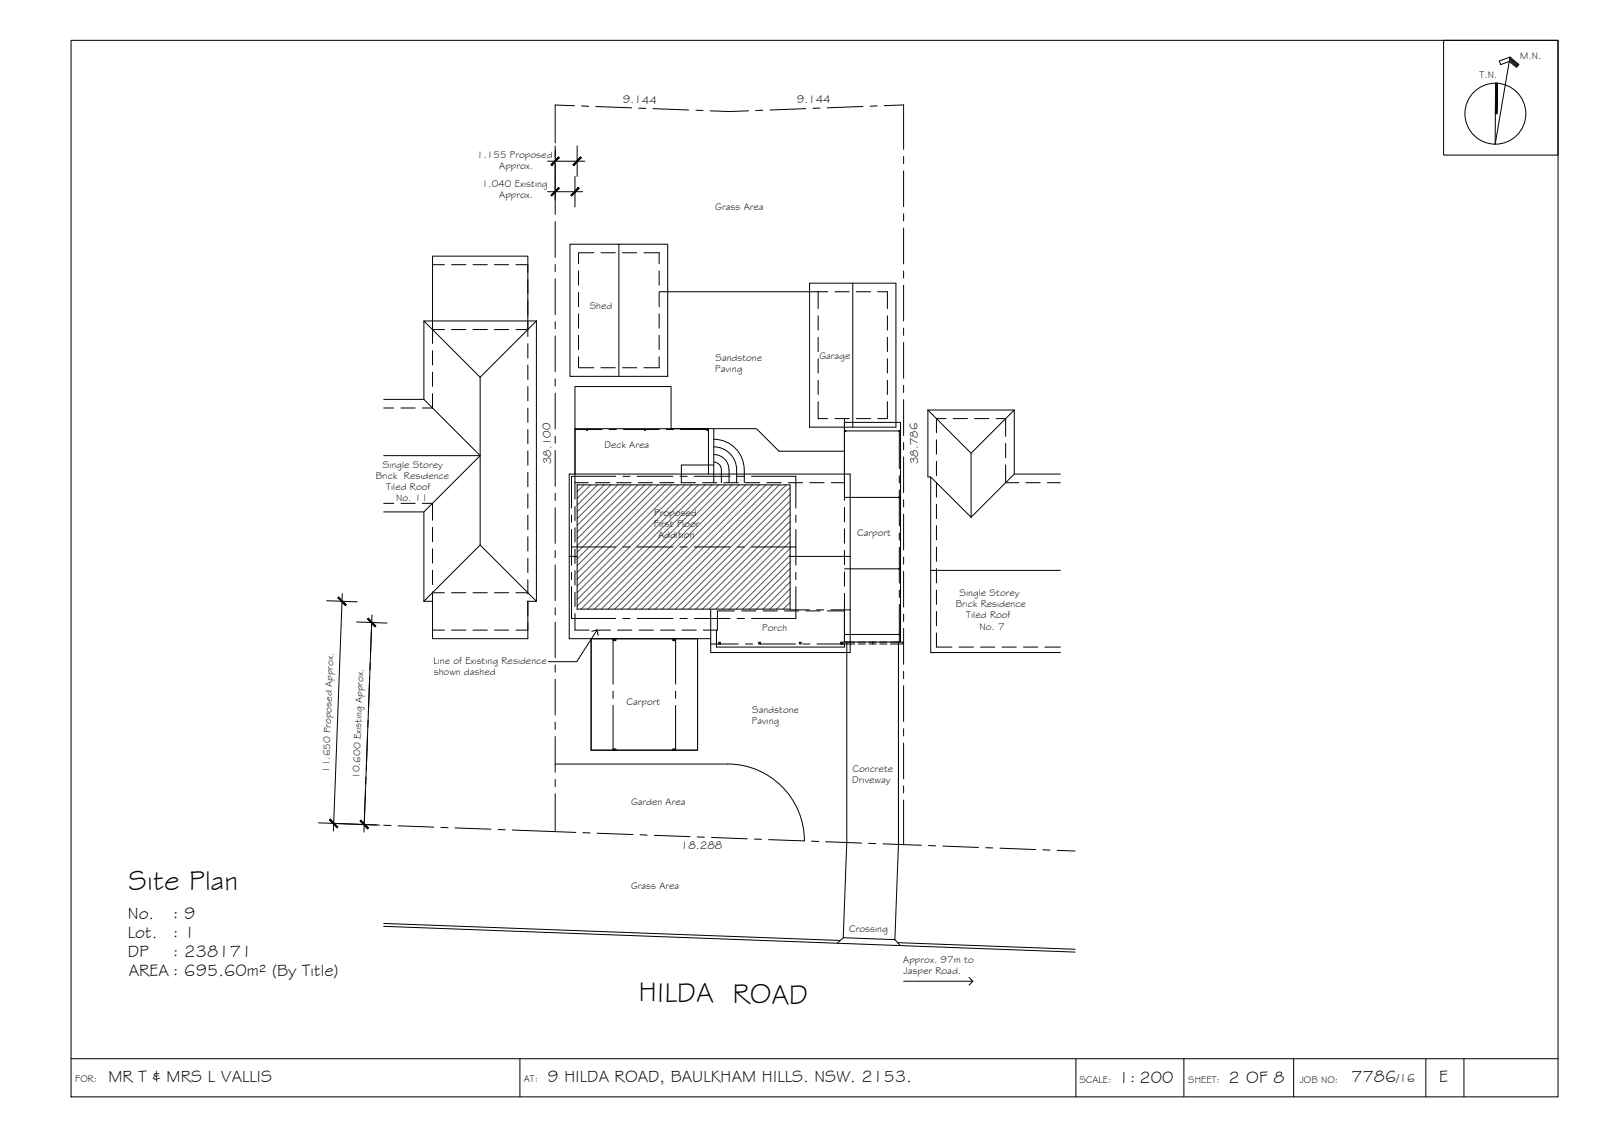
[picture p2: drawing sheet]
<svg xmlns="http://www.w3.org/2000/svg" width="420mm" height="297mm" viewBox="0 0 420 297" stroke-linecap="round" stroke-linejoin="round" font-family="sans-serif">
<!-- layer: EXISTING -->
<g fill="none" stroke="#000" stroke-width=".26">
<path d="M113.4 75v3.8M116.6 69.4h-3.2v3.8M118.4 69.4h3.8M124 69.4h3.8M129.7 69.4h3.7M135.3 69.4h3.1v2M138.4 73.2v3.8M138.4 78.9v3.7M151.7 71v3.8M151.7 76.7v3.7M155.8 66.3h-4.1v2.8M157.6 66.3h3.8"/>
<path d="M163.2 66.3h3.8M168.9 66.3h4v2.8M172.9 71v3.8M172.9 76.7v3.7M172.9 76.5h44.2M214.6 76.5v4.4M219 76.5h3.7M224.6 76.5h3.7M230.2 76.5h2.5v4.4M113.4 86.4h3.2M113.4 80.7v3.7M113.4 86.3v3.8"/>
<path d="M113.4 91.9v3.8M113.4 97.6v3.7M118.4 86.4h3.8M124 86.4h3.8M129.7 86.4h3.7M135.3 86.4h3.1M138.4 84.5v3.7M138.4 90.1v3.8M138.4 95.7v3.8M151.7 93.5v2.9h4.1M151.7 82.3v3.7M151.7 87.9v3.7"/>
<path d="M157.6 96.4h3.8M163.2 96.4h3.8M172.9 93.5v2.9h-4M172.9 82.3v3.7M172.9 87.9v3.7M214.6 82.8v3.7M214.6 88.4v3.8M214.6 94.1v3.7M214.6 99.7v3.7M232.7 82.8v3.7M232.7 88.4v3.8M232.7 94.1v3.7"/>
<path d="M232.7 99.7v3.7M100.6 107h2.7M105.2 107h3.7M113.4 103.2v3.8h-2.6M138.4 101.4v3.7M138.4 107v3.7M138.4 112.6v3.8M138.4 118.2v3.8M150.8 112.6h7.1M153.8 112.6h.3v.2h-.3zM159.8 112.6h1.8M163.5 112.6h9.4"/>
<path d="M169 112.6h.3v.2h-.3zM174.8 112.6h1.8M178.5 112.6h7.1M185.4 112.6h.2v.2h-.2zM187.2 119.2a4 4 0 0 1 4 4v3.3M187.2 117.2a6 6 0 0 1 6 6v3.3M187.2 115.2a8 8 0 0 1 8 8v3.3M187.2 112.4h11.2l5.9 5.9h17.2M214.6 105.3v4.4h2.5M219 109.7h3.7M221.5 109.7v21.5M221.5 113h14.4v9.8"/>
<path d="M224.6 109.7h3.7M232.7 105.3v4.4h-2.5M245.6 115.3v3.8M248.1 109.7h-2.5v3.7M250 109.7h3.7M255.6 109.7h3.8M261.2 109.7h2.5v4.7M263.7 116.3v3.7M100.6 132h2.7M105.2 132h3.7M110.8 132h2.6v4.4M113.4 138.3v3.7"/>
<path d="M138.4 123.9v3.7M138.4 129.5v3.7M138.4 135.1v3.8M150.8 126.5v-25.2h25.2v11.1h11.2v14.1M150.8 126.5v4.4M150.8 132.8v3.7M150.8 138.4v3.7M150.8 126.5h3.5M156.1 126.5h3.8M161.8 126.5h3.7M167.4 126.5h3.7M173 126.5h3.8"/>
<path d="M178.6 126.5h3.8M184.3 126.5h3.7M187.2 121.2a2 2 0 0 1 2 2v3.3M187.2 121.9h-8.5v4.6M189.9 126.5h3.7M195.5 126.5h3.8M201.1 126.5h3.8M206.8 126.5h3.7M212.4 126.5h3.7M218 126.5h3.5M221.5 133v3.8M221.5 138.7v3.7"/>
<path d="M221.5 130.4h14.4M235.9 124.7v1.9M235.9 128.5v9.4M235.9 139.7v1.9M245.6 120.9v3.8M245.6 126.6v3.7M245.6 132.2v3.7M245.6 137.8v3.8M263.7 121.9v4.6h3.5M269.1 126.5h3.7M274.7 126.5h3.4M113.4 155.4h3.2"/>
<path d="M113.4 143.9v3.7M113.4 149.5v3.8M113.4 155.1v3.8M118.4 155.4h3.8M124 155.4h3.8M129.7 155.4h3.7M135.3 155.4h3.1M138.4 140.7v3.8M138.4 146.4v3.7M138.4 152v3.7M138.4 157.6v3.8M150.8 144v3.7"/>
<path d="M150.8 149.6v3.8M150.8 155.3v3.7M221.5 144.3v3.7M221.5 149.9v3.8M221.5 155.5v12.8M221.5 149.1h14.4M235.9 143.5v9.4M235.9 154.7v1.9M235.9 158.5v9.8M245.6 143.4v3.8M245.6 149.1v3.7M245.6 154.7v3.7"/>
<path d="M113.4 160.8v4.4h3.2M118.4 165.2h3.8M124 165.2h3.8M129.7 165.2h3.7M138.4 163.2v2h-3.1M150.8 160.9v4.3h3.7M155 167.4h28v29.3h-28zM156.3 165.2h3.8M160.8 167.6v.4h.7v-.4h-.7v11.7M162 165.2h3.7M167.6 165.2h3.8M173.2 165.2h3.8"/>
<path d="M177.2 167.6v.4h-.7v-.4h.7v11.7M178.8 165.2h3.8M186.4 168.8h7.2M187.9 165.2v4.4h33.6v-.8M188.5 168.4h.4v.4h-.4zM192.6 160.2h-4.4v5h-3.7M194.5 160.2h3.8M195.5 168.8h1.9M199 168.4h.4v.4h-.4zM199.2 168.8h9.4M200.1 160.2h3.8M205.7 160.2h3.8"/>
<path d="M209.7 168.4h.4v.4h-.4zM210.5 168.8h1.9M211.4 160.2h3.7M214.3 168.8h9.9M217 160.2h4.5M220.4 168.4h.5v.4h-.5zM221.5 166.3h14.4M222.1 168.3v52.6l-.9 24.9-1.6 1.5M224.2 168.3h-3.2v.5M225.1 168.8h1.9M225.1 168.3h1.9M227.9 168.8h1.9"/>
<path d="M227.9 168.3h1.9M228.9 168.3v.5M230.7 168.8h1.9M230.7 168.3h1.9M233.5 168.3h2.1M235.6 168.3h1.1v.5h-3.2M235.6 168.3v53.1l-.9 25M245.6 165.9v3.7h4.1M245.6 160.3v3.8M251.5 169.6h3.8M257.2 169.6h3.7M262.8 169.6h3.7"/>
<path d="M268.4 169.6h3.8M274 169.6h4.1M160.8 196.3h.7v.4h-.7zM160.8 181.2v1.9M160.8 184.9v11.8M177.2 184.9v11.8h-.7v-.4h.7M177.2 181.2v1.9M145.6 200.3h45.2a20.2 20.2 0 0 1 20.2 20.2M100.6 242.9l181.3 6.7M100.6 242.1l119.8 4.5M221.2 245.8l13.5 .6M234.7 246.4l1.4 1.5"/>
<path d="M235.4 247.1l46.5 1.8"/>
<circle cx="221.8" cy="113" r=".12"/>
<circle cx="235.9" cy="113" r=".12"/>
<circle cx="235.9" cy="130.4" r=".12"/>
<circle cx="235.9" cy="149.1" r=".12"/>
<circle cx="235.9" cy="166.3" r=".12"/>
</g>
<!-- layer: BORDER -->
<g fill="none" stroke="#000" stroke-width=".26">
<path d="M18.6 10.6h390v277h-390zM378.6 10.6h30v30.1h-30zM395.9 15.8l2 1.7M396 15.5l2 1.8M396 15.3l2.2 1.8M396 15l2.3 1.9-.6 .7-1.9-1.5-2.2 .8-.4-.9 2.8-1-3.9 22.8 .1-16M392.6 21.8v8M18.6 277.6h390M136.4 277.6v10M282.2 277.6v10M310.5 277.6v10M339.3 277.6v10"/>
<path d="M374 277.6v10M383.9 277.6v10"/>
<circle cx="392.2" cy="29.8" r="8"/>
</g>
<!-- layer: BOUNDARY -->
<g fill="none" stroke="#000" stroke-width=".26">
<path d="M145.6 39.3v1.9M150.7 27.7l-5.1-.2v10M152.5 27.8l1.9 .1M156.3 27.9l9.3 .4M167.5 28.4h1.9M171.3 28.5l9.3 .3M182.5 28.9l1.9 .1M186.3 29.1l5 .1 5-.1M200.1 28.9l-1.9 .1M211.3 28.5l-9.3 .3M215.1 28.3l-1.9 .1M226.3 27.9l-9.4 .4"/>
<path d="M230.1 27.8h-1.9M231.9 27.7l5.1-.2v11.7M145.6 43.1v9.4M145.6 54.3v1.9M145.6 58.1v9.4M237 41v1.9M237 44.8v9.4M237 56v1.9M237 59.8v9.4M145.6 69.4v1.8M145.6 73.1v9.4M237 71v1.9"/>
<path d="M237 74.8v9.4M145.6 84.3v1.9M145.6 88.1v9.4M145.6 99.3v1.9M237 86v1.9M237 89.8v9.4M145.6 103.1v9.4M145.6 114.4v1.8M145.6 118.1v9.4M237 101v1.9M237 104.8v9.4M237 116v1.9"/>
<path d="M237 119.8v9.4M145.6 129.3v1.9M145.6 133.1v9.4M237 131v1.9M237 134.8v9.4M145.6 144.3v1.9M145.6 148.1v9.4M145.6 159.3v1.9M237 146v1.9M237 149.8v9.4M97 177.5l-.4 9.4M97.1 173.8l-.1 1.8"/>
<path d="M97.5 163.2l-.3 8.7M145.6 163.1v9.4M145.6 174.3v1.9M145.6 178.1v9.4M237 161v1.9M237 164.8v9.4M237 176v1.9M237 179.8v9.4M96.4 192.5l-.3 9.4M96.5 188.8v1.8M145.6 189.3v1.9M145.6 193.1v9.4"/>
<path d="M237 191v1.9M237 194.8v9.4M87.5 215.9l11.3 .4M95.8 207.5l-.3 8.7M96 203.7l-.1 1.9M100.6 216.4h1.9M104.4 216.5l9.4 .3M115.6 216.9l1.9 .1M119.4 217.1l9.3 .3M130.6 217.5h1.9M134.4 217.6l11.2 .4M145.6 218l5.4 .2"/>
<path d="M145.6 204.3v1.9M145.6 208.1v9.9M152.9 218.3l1.9 .1M156.6 218.5l9.4 .3M167.9 218.9h1.8M171.6 219l9.4 .3M182.9 219.4l1.8 .1M186.6 219.6l9.4 .3M197.9 220h1.8M237 206v1.9M237 209.8v11.6M201.6 220.1l9.4 .4"/>
<path d="M212.8 220.5l1.9 .1M216.6 220.7l9.4 .3M227.8 221.1l1.9 .1M231.6 221.2l5.4 .2M237 221.4l4.7 .2M243.5 221.7l1.9 .1M247.3 221.8l9.4 .4M258.5 222.2l1.9 .1M262.3 222.4l9.3 .3M273.5 222.8l1.9 .1M277.3 222.9l4.6 .2"/>
</g>
<!-- layer: ROOFPLAN EXIST. -->
<g fill="none" stroke="#000" stroke-width=".26">
<path d="M149.5 64h25.6v34.7h-25.6zM162.3 64v34.7M212.3 74.2h22.7v37.8h-22.7zM223.7 74.2v37.8M111.2 84.2h29.5M113.4 86.4v-19.2h25v19.2M125.9 98.9l-14.7-14.7v20.5M125.9 98.9v44M140.7 84.2v73.4l-14.8-14.7M140.7 84.2l-14.8 14.7M100.6 104.7h10.6M100.6 119.5h25.3"/>
<path d="M111.2 104.7l14.7 14.8-14.7 14.7h-10.6M243.4 107.5v17.5h.7l10.6 10.6M243.4 107.5h22.6M243.4 107.5l11.3 11.3M254.7 118.8l11.3-11.3v16.8l-11.3 11.3zM111.2 134.2v23.4M150.8 124.3v-11.9h35v11.9M221.5 126.5v-15.8h14.7v57.6h-14.7v-8.1M244.1 125v46.1h34M266 124.3h12.1M111.2 157.6h2.2v9.8h25v-9.8h2.3M125.9 142.9l-14.7 14.7"/>
<path d="M149.3 145.9h2.1M186.4 159.9v11.2h36.6v-46.8h-73.7v43.1h37.1M207.2 159.9h5.1M207.2 145.9h15.8M214.2 159.9h1.8M217.9 159.9h5.1M244.1 149.5h34M183 167.4h-28v29.3h28v-27"/>
</g>
<!-- layer: BORDER -->
<g fill="#000" stroke="#000" stroke-width=".26">
<path d="M392.2 21.8v8zM392.2 21.8h.4l-.4 8z"/>
<path d="M392.6 21.8l-.4 8h.4zM392.6 21.8v8z"/>
</g>
<!-- layer: HATCH -->
<g fill="none" stroke="#545454" stroke-width=".26">
<path d="M151.4 127.1h.1M153.1 127.1l-1.7 1.8M154.9 127.1l-3.5 3.6M156.7 127.1l-5.3 5.3M158.5 127.1l-7.1 7.1M160.2 127.1l-8.8 8.9M162 127.1l-10.6 10.6M163.8 127.1l-12.4 12.4M165.5 127.1l-14.1 14.2M167.3 127.1l-15.9 15.9M169.1 127.1l-17.7 17.7M170.8 127.1l-19.4 19.5"/>
<path d="M172.6 127.1l-21.2 21.2M174.4 127.1l-23 23M176.1 127.1l-24.7 24.8M177.9 127.1l-26.5 26.5M179.7 127.1l-28.3 28.3M181.4 127.1l-30 30.1M183.2 127.1l-31.8 31.8M185 127.1l-32.6 32.6M186.7 127.1l-32.5 32.6M188.5 127.1l-32.6 32.6M190.3 127.1l-32.6 32.6M192 127.1l-32.5 32.6"/>
<path d="M193.8 127.1l-32.6 32.6M195.6 127.1l-32.6 32.6M197.3 127.1l-32.5 32.6M199.1 127.1l-32.6 32.6M200.9 127.1l-32.6 32.6M202.7 127.1l-32.6 32.6M204.4 127.1l-32.6 32.6M206.2 127.1l-32.6 32.6M207.2 127.8l-31.8 31.9M207.2 129.6l-30 30.1M207.2 131.4l-28.3 28.3M207.2 133.2l-26.5 26.5"/>
<path d="M207.2 134.9l-24.8 24.8M207.2 136.7l-23 23M207.2 138.4l-21.2 21.3M207.2 140.2l-19.4 19.5M207.2 142l-17.7 17.7M207.2 143.8l-15.9 15.9M207.2 145.5l-14.2 14.2M207.2 147.3l-12.4 12.4M207.2 149l-10.6 10.7M207.2 150.8l-8.8 8.9M207.2 152.6l-7.1 7.1M207.2 154.4l-5.3 5.3"/>
<path d="M207.2 156.1l-3.5 3.6M207.2 157.9l-1.8 1.8M207.2 159.7h.1"/>
</g>
<!-- layer: NEWWORK -->
<path d="M151.4 127.1h55.8v32.6h-55.8z" fill="none" stroke="#000" stroke-width=".26"/>
<!-- layer: ROOFPLAN NEW -->
<g fill="none" stroke="#000" stroke-width=".26">
<path d="M149.9 135.1v1.8M149.9 138.8v9.4M161.5 124.9h-11.6v8.3M163.4 124.9h1.8M167.1 124.9h9.4M178.4 124.9h1.8M182.1 124.9h9.4M193.4 124.9h1.8M197.1 124.9h11.6v8.3M208.7 135.1v1.8M208.7 138.8v9.4M149.9 150.1v1.8"/>
<path d="M149.9 153.8v8.4h11.6M149.9 143.4h11.6M163.4 143.4h1.8M167.1 143.4h9.4M178.4 143.4h1.8M182.1 143.4h9.4M193.4 143.4h1.8M197.1 143.4h11.6M208.7 153.8v8.4h-11.6M208.7 150.1v1.8M163.4 162.2h1.8M167.1 162.2h9.4"/>
<path d="M178.4 162.2h1.8M182.1 162.2h9.4M193.4 162.2h1.8"/>
</g>
<!-- layer: 0 -->
<path d="M155.2 165.5l1.4-.3 .3 1.4M156.6 165.2l-5.3 8.3h-7.5M237 257.3h18.2M254.2 256.3l1 1-1 .9" fill="none" stroke="#000" stroke-width=".26"/>
<!-- layer: DIMENSION -->
<path d="M145.6 38.3v16M151.4 38.3v8M143.6 50.3h9.2M143.6 42.3h9.8M150.8 46.3v8M85.7 157.5l8 .3M89.8 155.7l-2.4 62.2M93.5 163.1l8 .3M97.6 161.2l-2.2 57M83.5 215.7l16 .6" fill="none" stroke="#000" stroke-width=".26"/>
<!-- layer: 0 -->
<g fill="#000" stroke="#000" stroke-width=".26">
<path d="M146.5 49.2l-1.8 2.2 2-2zM144.5 51.2l2-2-1.8 2.2z"/>
<path d="M146.5 41.2l-1.8 2.2 2-2zM144.5 43.2l2-2-1.8 2.2z"/>
<path d="M149.7 51.2l.2 .2 1.8-2.2zM151.7 49.2l.2 .2-2 2z"/>
<path d="M150.3 43.2l.2 .2 1.8-2.2zM152.3 41.2l.2 .2-2 2z"/>
<path d="M88.6 156.7l1.9 2.1 .3-.2zM88.6 156.7l.2-.2 2 2.1z"/>
<path d="M96.4 162.3l1.9 2.1 .3-.3zM96.4 162.3l.2-.2 2 2z"/>
<path d="M86.7 214.7l-.2 .2 2.1 1.9zM86.5 214.9l2.1 1.9-.2 .2z"/>
<path d="M94.7 215l-.2 .2 2.1 1.9zM94.5 215.2l2.1 1.9-.2 .2z"/>
</g>
<g font-size="7.5">
<text x="33.7" y="233.3">Site Plan</text>
<text x="167.5" y="262.5" transform="rotate(1 167.5 262.5)">HILDA ROAD</text>
</g>
<g font-size="4.5">
<text x="33.5" y="240.8">No.</text>
<text x="33.5" y="245.8">Lot.</text>
<text x="45.4" y="240.8">: 9</text>
<text x="45.4" y="245.8">: 1</text>
<text x="33.6" y="250.9">DP</text>
<text x="45.4" y="250.9">: 238171</text>
<text x="33.7" y="255.9">AREA : 695.60m² (By Title)</text>
<text x="28.4" y="283.6">MR T &amp; MRS L VALLIS</text>
<text x="143.6" y="283.6">9 HILDA ROAD, BAULKHAM HILLS. NSW. 2153.</text>
<text x="293.4" y="283.9">1: 200</text>
<text x="322.2" y="283.9">2 OF 8</text>
<text x="354.4" y="283.8">7786</text>
<text x="377.5" y="283.7">E</text>
</g>
<text font-size="3.2" x="366.2" y="283.8">/16</text>
<g font-size="3">
<text x="163.4" y="27.1" transform="rotate(1 163.4 27.1)">9.144</text>
<text x="209" y="27.1">9.144</text>
<text x="144.6" y="121.7" transform="rotate(-91 144.6 121.7)">38.100</text>
<text x="240.8" y="121.7" transform="rotate(-91 240.8 121.7)">38.786</text>
<text x="178.6" y="222.5" transform="rotate(1 178.6 222.5)">18.288</text>
</g>
<g font-size="2.6">
<text x="398.7" y="15.5">M.N.</text>
<text x="388" y="20.5">T.N.</text>
<text x="125.1" y="41.4">1.155 Proposed</text>
<text x="130.9" y="44.3">Approx.</text>
<text x="126.4" y="49.1">1.040 Existing</text>
<text x="130.9" y="52">Approx.</text>
<text x="187.6" y="55.1">Grass Area</text>
<text x="154.7" y="81.1">Shed</text>
<text x="187.6" y="94.6">Sandstone</text>
<text x="214.9" y="94.2">Garage</text>
<text x="187.6" y="97.5">Paving</text>
<text x="158.5" y="117.4">Deck Area</text>
<text x="98.5" y="125.5">Brick Residence</text>
<text x="100.4" y="122.6">Single Storey</text>
<text x="101.3" y="128.4">Tiled Roof</text>
<text x="103.9" y="131.3">No. 11</text>
<text x="171.6" y="135.2">Proposed</text>
<text x="171.5" y="138.1">First Floor</text>
<text x="172.6" y="141">Addition</text>
<text x="224.8" y="140.6">Carport</text>
<text x="250.7" y="159.2">Brick Residence</text>
<text x="251.7" y="156.3">Single Storey</text>
<text x="199.9" y="165.6">Porch</text>
<text x="253.4" y="162.1">Tiled Roof</text>
<text x="256.9" y="165.1">No. 7</text>
<text x="113.7" y="174">Line of Existing Residence</text>
<text x="113.8" y="177">shown dashed</text>
<text x="164.3" y="184.8">Carport</text>
<text x="197.2" y="189.8">Paving</text>
<text x="197.3" y="186.8">Sandstone</text>
<text x="86.3" y="202.6" transform="rotate(-88 86.3 202.6)">11.650 Proposed Approx.</text>
<text x="223.6" y="202.4">Concrete</text>
<text x="94.3" y="204.3" transform="rotate(-88 94.3 204.3)">10.600 Existing Approx.</text>
<text x="223.5" y="205.4">Driveway</text>
<text x="165.5" y="210.9">Garden Area</text>
<text x="165.5" y="233">Grass Area</text>
<text x="222.7" y="244.4">Crossing</text>
<text x="236.9" y="252.5">Approx. 97m to</text>
<text x="236.9" y="255.4">Jasper Road.</text>
<text x="19.8" y="283.8">FOR:</text>
<text x="137.4" y="283.6">AT:</text>
<text x="283.1" y="283.9">SCALE:</text>
<text x="311.6" y="283.9">SHEET:</text>
<text x="340.9" y="283.9">JOB NO:</text>
</g>
</svg>
